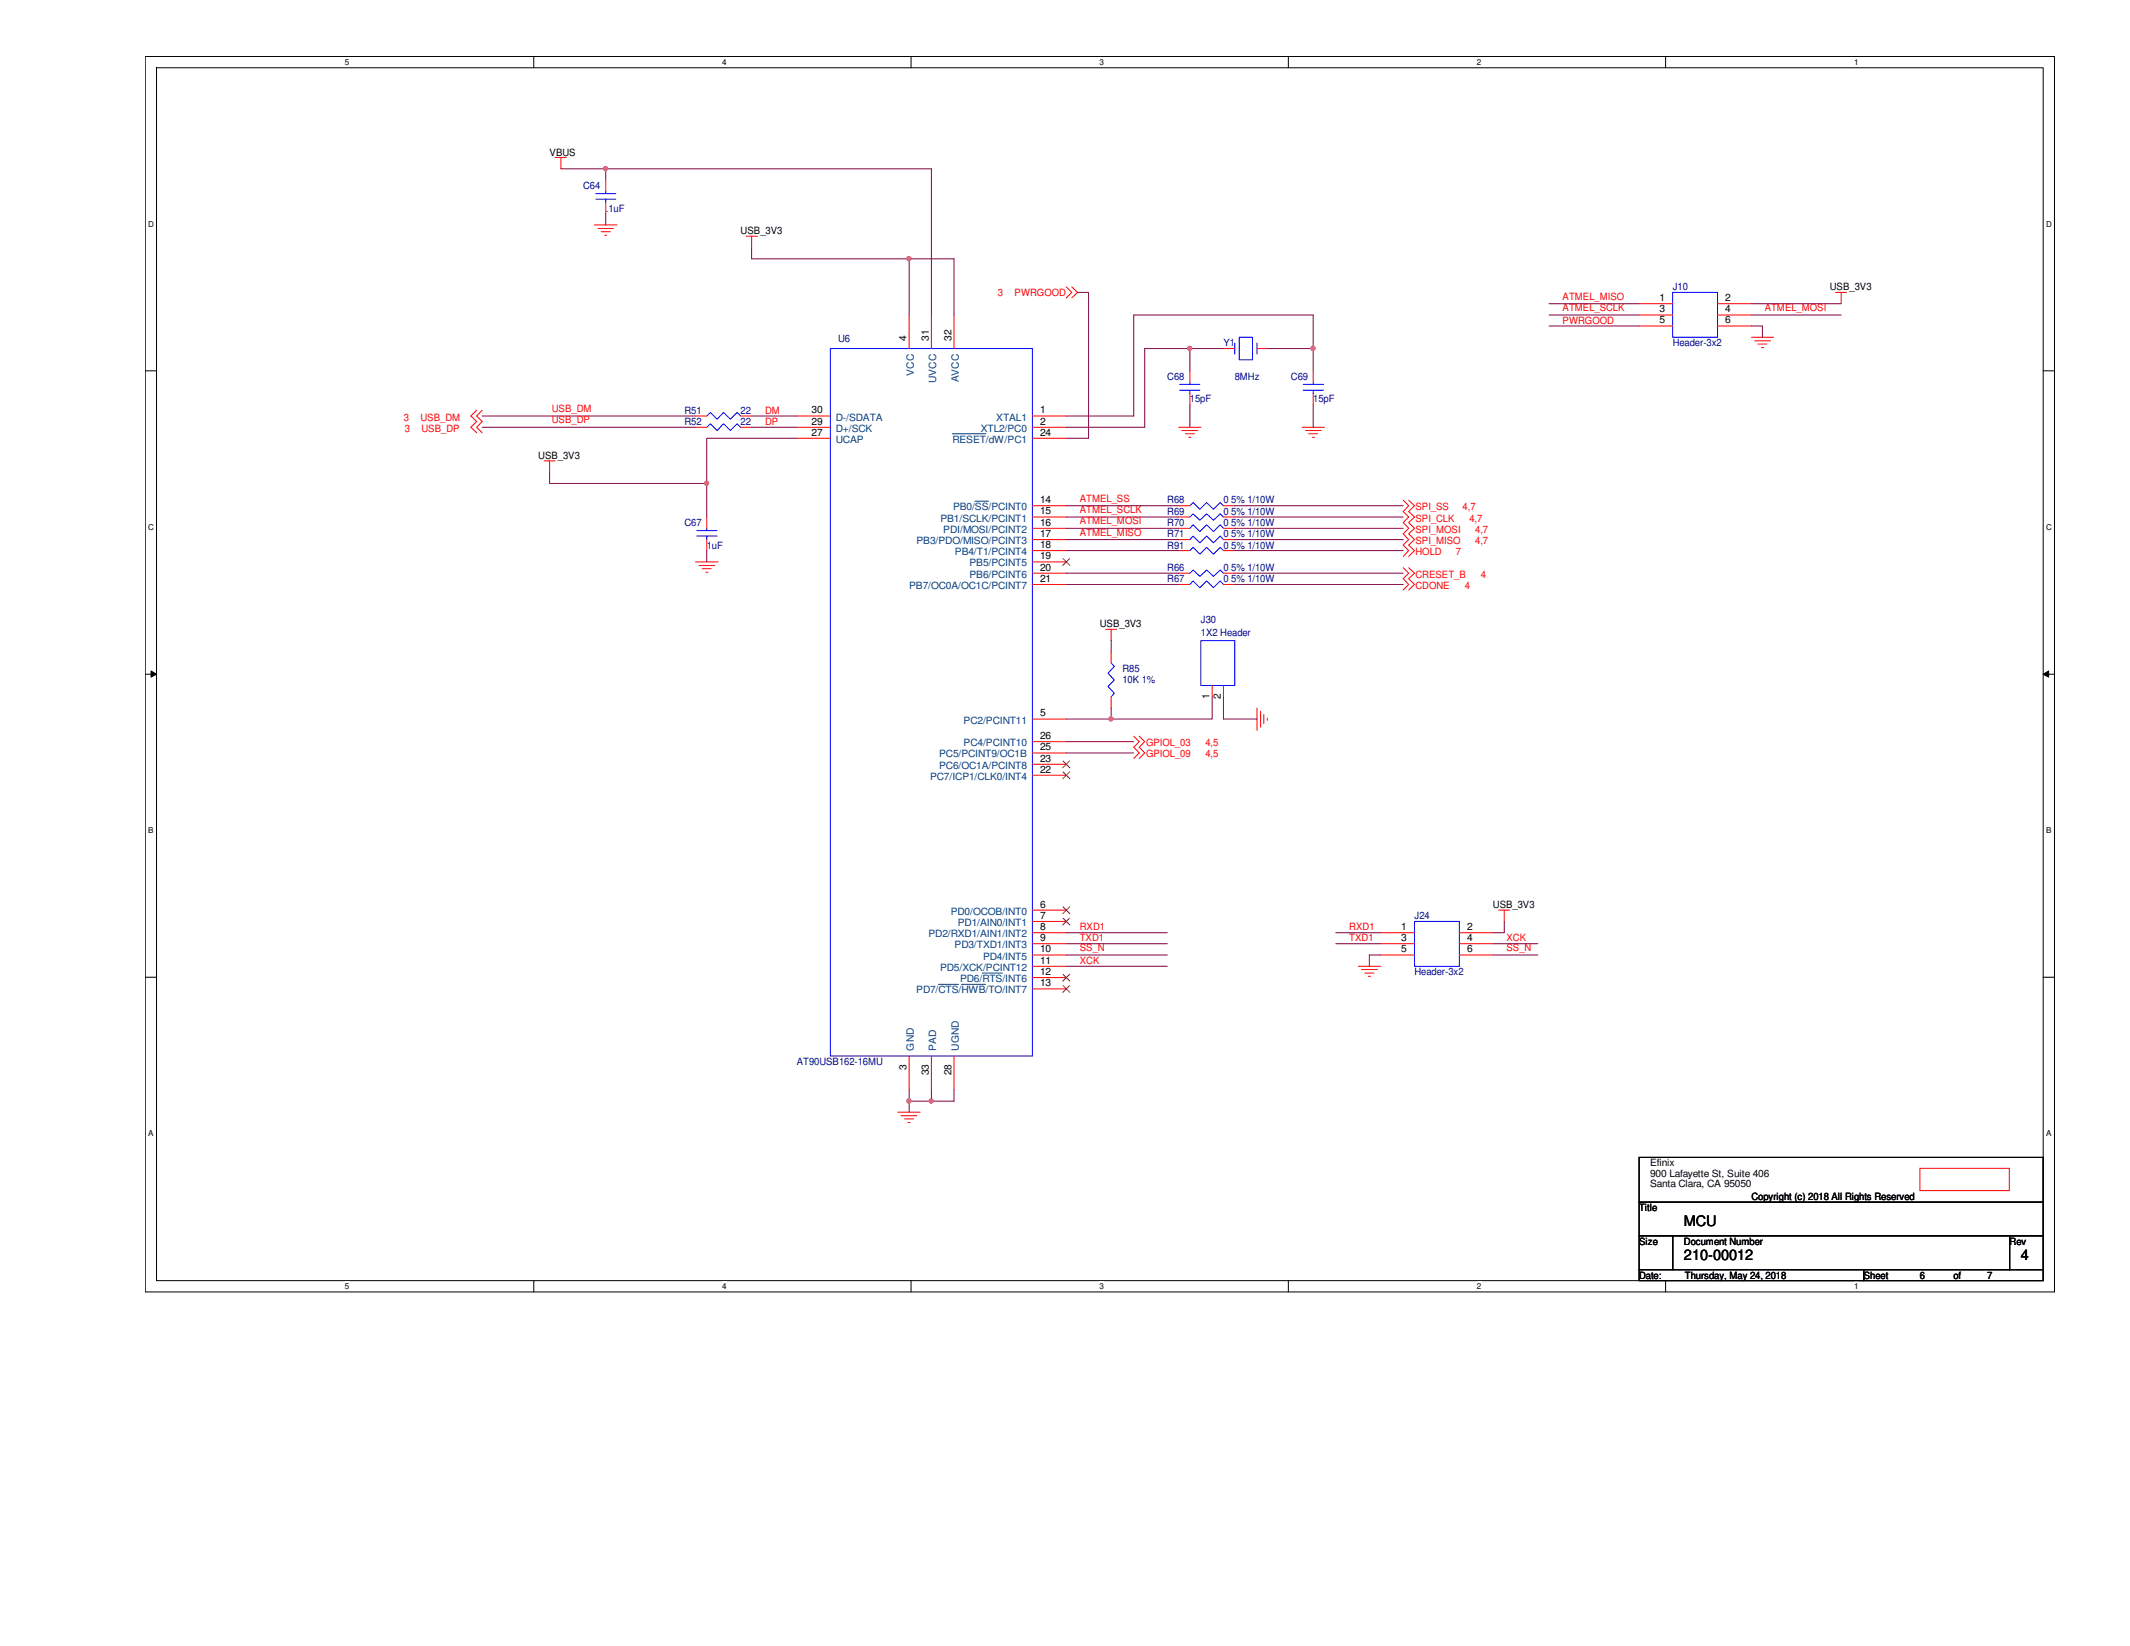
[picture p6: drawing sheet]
<svg xmlns="http://www.w3.org/2000/svg" width="279mm" height="216mm" viewBox="0 0 279 216" stroke-linecap="round" stroke-linejoin="round" font-family="sans-serif">
<path d="M19 7.4h250.5v162.1h-250.4zM20.5 8.9h247.5v159.1h-247.5z" fill="none" stroke="#000" stroke-width=".13"/>
<g fill="#fff">
<path d="M45.3 7.6h.5v1.2h-.5z"/>
<path d="M45.3 168.1h.5v1.2h-.5z"/>
</g>
<path d="M70 7.4v1.5M70 168v1.5" fill="none" stroke="#000" stroke-width=".13"/>
<g fill="#fff">
<path d="M94.7 7.6h.6v1.2h-.6z"/>
<path d="M94.7 168.1h.6v1.2h-.6z"/>
</g>
<path d="M119.5 7.4v1.5M119.5 168v1.5" fill="none" stroke="#000" stroke-width=".13"/>
<g fill="#fff">
<path d="M144.2 7.6h.6v1.2h-.6z"/>
<path d="M144.2 168.1h.6v1.2h-.6z"/>
</g>
<path d="M169 7.4v1.5M169 168v1.5" fill="none" stroke="#000" stroke-width=".13"/>
<g fill="#fff">
<path d="M193.7 7.6h.6v1.2h-.6z"/>
<path d="M193.7 168.1h.6v1.2h-.6z"/>
</g>
<path d="M218.5 7.4v1.5M218.5 168v1.5" fill="none" stroke="#000" stroke-width=".13"/>
<g fill="#fff">
<path d="M243.2 7.6h.6v1.2h-.6z"/>
<path d="M243.2 168.1h.6v1.2h-.6z"/>
<path d="M19.4 28.7h.8v1.2h-.8z"/>
<path d="M268.4 28.7h.8v1.2h-.8z"/>
<path d="M19.4 68.5h.8v1.2h-.8z"/>
<path d="M268.4 68.5h.8v1.2h-.8z"/>
</g>
<path d="M19.1 48.6h1.4M268 48.6h1.5" fill="none" stroke="#000" stroke-width=".13"/>
<g fill="#fff">
<path d="M19.4 108.3h.8v1.2h-.8z"/>
<path d="M268.4 108.3h.7v1.2h-.7z"/>
</g>
<path d="M19.1 88.4h1.4M19.8 88l.7 .4-.7 .4zM268 88.4l.7-.4v.8zM268 88.4h1.5" fill="none" stroke="#000" stroke-width=".13"/>
<path d="M19.8 88l.7 .4-.7 .4zM268 88.4l.7-.4v.8z" fill="#000"/>
<g fill="#fff">
<path d="M19.4 148h.8v1.2h-.8z"/>
<path d="M268.4 148h.7v1.2h-.7z"/>
</g>
<path d="M19.1 128.2h1.4M268 128.2h1.5" fill="none" stroke="#000" stroke-width=".13"/>
<path d="M251.8 153.2h11.8v3h-11.8z" fill-rule="evenodd" fill="#fff"/>
<g fill="none" stroke="#f00" stroke-width=".13">
<path d="M72.8 20.7h1.5M215 39.8h4.4M62.5 53.8l-.7 .8 .7 .7-.7 .7 .7 .8M63.2 53.8l-.7 .8 .7 .7-.7 .7 .7 .8M91.2 54.6h1.5M91.2 56h1.5M97.2 54.6h1.4M97.2 56h1.4M104.5 57.5h4.4M104.5 56h4.4M104.5 54.6h4.4M119.3 41.3v4.4"/>
<path d="M122.2 41.3v4.4M125.1 41.3v4.4M135.4 54.6h4.5M135.4 56h4.5M135.4 57.5h4.5M160.5 45.7h1.5M164.9 45.7h1.5M215 41.3h4.4M215 42.8h4.4M135.4 66.3h4.5M135.4 67.8h4.5M135.4 69.3h4.5"/>
<path d="M135.4 70.8h4.5M135.4 72.2h4.5M135.4 73.7h4.5M135.4 75.2h4.5M135.4 76.7h4.5M154.6 76.7h1.5M154.6 72.2h1.5M154.6 66.3h1.5M154.6 67.8h1.5M154.6 69.3h1.5M154.6 75.2h1.5M154.6 70.8h1.5"/>
<path d="M160.5 76.7h1.5M160.5 72.2h1.5M160.5 66.3h1.5M160.5 67.8h1.5M160.5 69.3h1.5M160.5 75.2h1.5M160.5 70.8h1.5M184.1 65.6l.7 .7-.7 .8 .7 .7-.7 .7M184.1 74.5l.7 .7-.7 .7 .7 .8-.7 .7M184.8 65.6l.7 .7-.7 .8 .7 .7-.7 .7M184.8 74.5l.7 .7-.7 .7 .7 .8-.7 .7M135.4 94.3h4.5"/>
<path d="M135.4 98.8h4.5M135.4 97.3h4.5M145 82.5h1.5M145.8 82.5v1.5M145.8 85.5v1.5M145.8 91.4v1.5M148.7 96.6l.7 .7-.7 .7 .7 .8-.7 .7M149.4 96.6l.8 .7-.8 .7 .8 .8-.8 .7M159 89.9v1.5M160.5 89.9v1.5M135.4 119.4h4.5M135.4 101.7h4.5"/>
<path d="M135.4 100.2h4.5M196.6 119.4h1.4M197.3 119.4v1.5M135.4 120.9h4.5M135.4 122.3h4.5M135.4 123.8h4.5M135.4 125.3h4.5M135.4 126.7h4.5M135.4 128.2h4.5M135.4 129.7h4.5M178.2 126.7h2.9M178.6 127.2h2.1"/>
<path d="M179 127.6h1.2M179.5 128.1h.3M181.1 122.3h4.4M181.1 123.8h4.4M181.1 125.3h4.4M191.4 122.3h4.4M191.4 123.8h4.4M191.4 125.3h4.4M251.8 153.2h11.8v3h-11.8z"/>
</g>
<path d="M215 151.8h53v5.9h-53zM215 157.7h53v4.4h-53zM215 162.1h4.4v4.4h-4.4zM215 166.5h29.5v1.5h-29.5zM219.4 162.1h44.2v4.4h-44.2zM244.5 166.5h23.5v1.5h-23.5zM263.6 162.1h4.4v4.4h-4.4z" fill="none" stroke="#000" stroke-width=".13"/>
<g fill="none" stroke="#00f" stroke-width=".13">
<path d="M92.7 54.6l.5-.5 .9 .9 .8-.9 .9 .9 .9-.9 .5 .5M92.7 56l.5-.4 .9 .9 .8-.9 .9 .9 .9-.9 .5 .4M108.9 45.7h26.5v92.8h-26.5zM162 45v1.4M162.6 44.2h1.7v3h-1.7zM164.9 45v1.4M156.1 76.7l.4-.5 .9 .9 .9-.9 .9 .9 .9-.9 .4 .5M156.1 72.2l.4-.4 .9 .9 .9-.9 .9 .9 .9-.9 .4 .4M156.1 66.3l.4-.4 .9 .9 .9-.9 .9 .9 .9-.9 .4 .4M156.1 67.8l.4-.4 .9 .8 .9-.8 .9 .8 .9-.8 .4 .4M156.1 69.3l.4-.5 .9 .9 .9-.9 .9 .9 .9-.9 .4 .5M156.1 75.2l.4-.4 .9 .8 .9-.8 .9 .8 .9-.8 .4 .4"/>
<path d="M156.1 70.8l.4-.5 .9 .9 .9-.9 .9 .9 .9-.9 .4 .5M145.8 87l.4 .4-.9 .9 .9 .9-.9 .8 .9 .9-.4 .5M157.5 84h4.5v5.9h-4.5zM185.5 120.9h5.9v5.8h-5.9z"/>
</g>
<path d="M139.4 119l.9 .8M139.4 101.3l.9 .8M140.3 119l-.9 .8M140.3 101.3l-.9 .8M139.4 120.4l.9 .9M139.4 127.8l.9 .9M139.4 129.3l.9 .9M140.3 120.4l-.9 .9M140.3 127.8l-.9 .9M140.3 129.3l-.9 .9" fill="none" stroke="#804000" stroke-width=".13"/>
<path d="M124.9 56.9h4.4M127.9 65.7h1.8M123.1 129.1h2.6M126.1 129.1h3.2M128.9 127.6h2.6" fill="none" stroke="#004080" stroke-width=".13"/>
<path d="M160.5 45.7h-10.3v10.3h-10.3M166.4 45.7h5.9M172.3 45.7v3M172.3 41.3v4.4" fill="none" stroke="#800040" stroke-width=".13"/>
<circle cx="172.2" cy="45.7" r=".29" fill="#f0f"/>
<circle cx="172.2" cy="45.7" r=".29" fill="none" stroke="#f0f" stroke-width=".13"/>
<path d="M98.6 34h20.7M63.2 54.6h28M63.2 56h28M98.6 54.6h5.9M98.6 56h5.9M104.5 57.5h-11.8v5.9M172.3 41.3h-23.6v13.3h-8.8" fill="none" stroke="#800040" stroke-width=".13"/>
<circle cx="119.2" cy="33.9" r=".29" fill="#f0f"/>
<circle cx="119.2" cy="33.9" r=".29" fill="none" stroke="#f0f" stroke-width=".13"/>
<g fill="none" stroke="#800040" stroke-width=".13">
<path d="M142.8 38.4v19.1h-2.9M203.2 39.8h11.8M229.7 39.8h11.8M119.3 41.3v-7.3h5.8v7.3M203.2 41.3h11.8M203.2 42.8h11.8M229.7 41.3h11.8M72.1 61.9v1.5h20.6M139.9 75.2h14.7M139.9 76.7h14.7M139.9 66.3h14.7M139.9 67.8h14.7"/>
<path d="M139.9 69.3h14.7M139.9 70.8h14.7M139.9 72.2h14.7M162 75.2h22.1M162 76.7h22.1M162 67.8h22.1M162 69.3h22.1M162 70.8h22.1M162 72.2h22.1M162 66.3h22.1M139.9 122.3h13.2M139.9 123.8h13.2"/>
<path d="M139.9 126.7h13.2M139.9 125.3h13.2M175.2 123.8h5.9M175.2 122.3h5.9M181.1 125.3h-1.5v1.4M195.8 123.8h5.9M195.8 125.3h5.9M197.3 120.9v1.4h-1.5"/>
</g>
<circle cx="92.7" cy="63.4" r=".29" fill="#f0f"/>
<circle cx="92.7" cy="63.4" r=".29" fill="none" stroke="#f0f" stroke-width=".13"/>
<path d="M73.6 22.1h48.6v19.2M92.7 63.4v4.4M139.9 94.3h5.9" fill="none" stroke="#800040" stroke-width=".13"/>
<circle cx="145.7" cy="94.3" r=".29" fill="#f0f"/>
<circle cx="145.7" cy="94.3" r=".29" fill="none" stroke="#f0f" stroke-width=".13"/>
<path d="M139.9 97.3h8.8M139.9 98.8h8.8M145.8 84v1.5M159 91.4v2.9h-13.2v-1.4M160.5 91.4v2.9h4.4" fill="none" stroke="#800040" stroke-width=".13"/>
<circle cx="172.2" cy="45.7" r=".29" fill="#f0f"/>
<circle cx="172.2" cy="45.7" r=".29" fill="none" stroke="#f0f" stroke-width=".13"/>
<circle cx="119.2" cy="33.9" r=".29" fill="#f0f"/>
<circle cx="119.2" cy="33.9" r=".29" fill="none" stroke="#f0f" stroke-width=".13"/>
<circle cx="92.7" cy="63.4" r=".29" fill="#f0f"/>
<circle cx="92.7" cy="63.4" r=".29" fill="none" stroke="#f0f" stroke-width=".13"/>
<circle cx="145.7" cy="94.3" r=".29" fill="#f0f"/>
<circle cx="145.7" cy="94.3" r=".29" fill="none" stroke="#f0f" stroke-width=".13"/>
<text font-size="10.2" fill="#f0f" x="117.5" y="146.9">1-lJ</text>
<g font-size="8.7" fill="#800040">
<text x="154.4" y="57.5">l</text>
<text x="170.6" y="57.5">l</text>
<text x="91.1" y="75.2">I</text>
</g>
<text font-size="8.4" fill="#800040" x="219.1" y="44.5">D=;;</text>
<text font-size="7" fill="#800040" x="77.8" y="31">l</text>
<text font-size="6.1" fill="#f0f" x="154.6" y="50.5">l</text>
<text font-size="4.8" fill="#f00" x="184" y="73.1">JI</text>
<text font-size="4" fill="#800040" x="97.8" y="33.6">T</text>
<text font-size="4" fill="#f00" x="71.3" y="63">T</text>
<text font-size="3.6" fill="#f0f" x="78" y="24.7">J_</text>
<text font-size="2.8" fill="#800040" x="139.8" y="39.5">&gt;&gt;--</text>
<text font-size="2.8" fill="#f00" x="165.2" y="95.2">II•</text>
<text font-size="2.5" fill="#f00" x="240.7" y="40">T</text>
<g font-size="2" fill="#804000">
<text x="135.4" y="74.5">&gt;--</text>
<text x="135.4" y="100.9">&gt;--</text>
</g>
<g font-size="1.9">
<text x="220.9" y="160.9">MCU</text>
<text x="220.9" y="165.3">210-00012</text>
<text x="265.1" y="165.3">4</text>
</g>
<text font-size="1.6" fill="#f00" x="72.7" y="21.7">T</text>
<g font-size="1.3">
<text x="72.1" y="20.4">VBUS</text>
<text x="97.2" y="30.7">USB_3V3</text>
<text x="217.7" y="39.5">1</text>
<text x="217.7" y="41">3</text>
<text x="226.3" y="39.5">2</text>
<text x="226.3" y="41">4</text>
<text x="240" y="38.1">USB_3V3</text>
<text x="118.9" y="44.7" transform="rotate(-90 118.9 44.7)">4</text>
<text x="121.8" y="44.7" transform="rotate(-90 121.8 44.7)">31</text>
<text x="124.8" y="44.7" transform="rotate(-90 124.8 44.7)">32</text>
<text x="217.7" y="42.4">5</text>
<text x="226.3" y="42.4">6</text>
<text x="106.5" y="57.1">27</text>
<text x="106.5" y="55.7">29</text>
<text x="106.5" y="54.2">30</text>
<text x="136.4" y="57.1">24</text>
<text x="136.4" y="54.2">1</text>
<text x="136.4" y="55.7">2</text>
<text x="70.6" y="60.2">USB_3V3</text>
<text x="136.4" y="66">14</text>
<text x="136.4" y="67.5">15</text>
<text x="136.4" y="71.9">18</text>
<text x="136.4" y="70.4">17</text>
<text x="136.4" y="69">16</text>
<text x="136.4" y="73.4">19</text>
<text x="136.4" y="74.8">20</text>
<text x="136.4" y="76.3">21</text>
<text x="144.3" y="82.3">USB_3V3</text>
<text x="136.4" y="94">5</text>
<text x="158.7" y="91.7" transform="rotate(-90 158.7 91.7)">1</text>
<text x="160.1" y="91.7" transform="rotate(-90 160.1 91.7)">2</text>
<text x="136.4" y="99.9">23</text>
<text x="136.4" y="98.4">25</text>
<text x="136.4" y="96.9">26</text>
<text x="136.4" y="101.3">22</text>
<text x="136.4" y="119">6</text>
<text x="195.8" y="119.1">USB_3V3</text>
<text x="136.4" y="124.9">10</text>
<text x="136.4" y="120.5">7</text>
<text x="136.4" y="123.4">9</text>
<text x="136.4" y="122">8</text>
<text x="183.8" y="122">1</text>
<text x="183.8" y="123.4">3</text>
<text x="183.8" y="124.9">5</text>
<text x="192.4" y="122">2</text>
<text x="192.4" y="123.4">4</text>
<text x="192.4" y="124.9">6</text>
<text x="136.4" y="127.9">12</text>
<text x="136.4" y="129.4">13</text>
<text x="136.4" y="126.4">11</text>
<text x="118.9" y="140.3" transform="rotate(-90 118.9 140.3)">3</text>
<text x="121.8" y="141.1" transform="rotate(-90 121.8 141.1)">33</text>
<text x="124.8" y="141.1" transform="rotate(-90 124.8 141.1)">28</text>
<text x="216.5" y="153">Efinix</text>
<text x="216.5" y="154.3">900 Lafayette St, Suite 406</text>
<text x="216.5" y="155.7">Santa Clara, CA 95050</text>
<text x="215" y="158.9">Title</text>
<text x="229.7" y="157.4">Copyright (c) 2018 All Rights Reserved</text>
<text x="215" y="163.3">Size</text>
<text x="215" y="167.7">Date:</text>
<text x="220.9" y="163.3">Document Number</text>
<text x="221" y="167.7">Thursday, May 24, 2018</text>
<text x="244.5" y="167.7">Sheet</text>
<text x="251.8" y="167.7">6</text>
<text x="256.2" y="167.7">of</text>
<text x="260.6" y="167.7">7</text>
<text x="263.6" y="163.3">Rev</text>
</g>
<g font-size="1.3" fill="#000080">
<text x="76.5" y="24.8">C64</text>
<text x="79.5" y="27.8">.1uF</text>
<text x="219.4" y="38.1">J10</text>
<text x="109.9" y="44.8">U6</text>
<text x="160.5" y="45.4">Y1</text>
<text x="219.4" y="45.4">Header-3x2</text>
<text x="153.1" y="49.9">C68</text>
<text x="156.1" y="52.8">15pF</text>
<text x="162" y="49.9">8MHz</text>
<text x="169.3" y="49.9">C69</text>
<text x="172.3" y="52.8">15pF</text>
<text x="89.8" y="54.3">R51</text>
<text x="89.8" y="55.8">R52</text>
<text x="97.2" y="54.3">22</text>
<text x="97.2" y="55.8">22</text>
<text x="89.8" y="69">C67</text>
<text x="92.7" y="72">1uF</text>
<text x="153.1" y="72">R91</text>
<text x="153.1" y="66">R68</text>
<text x="153.1" y="67.5">R69</text>
<text x="153.1" y="69">R70</text>
<text x="153.1" y="70.5">R71</text>
<text x="160.5" y="72">0 5% 1/10W</text>
<text x="160.5" y="66">0 5% 1/10W</text>
<text x="160.5" y="67.5">0 5% 1/10W</text>
<text x="160.5" y="69">0 5% 1/10W</text>
<text x="160.5" y="70.5">0 5% 1/10W</text>
<text x="153.1" y="76.4">R67</text>
<text x="153.1" y="74.9">R66</text>
<text x="160.5" y="76.4">0 5% 1/10W</text>
<text x="160.5" y="74.9">0 5% 1/10W</text>
<text x="157.5" y="81.7">J30</text>
<text x="157.5" y="83.4">1X2 Header</text>
<text x="147.2" y="88.1">R85</text>
<text x="147.2" y="89.6">10K 1%</text>
<text x="185.5" y="120.6">J24</text>
<text x="185.5" y="127.9">Header-3x2</text>
<text x="104.5" y="139.7">AT90USB162-16MU</text>
</g>
<g font-size="1.3" fill="#f00">
<text x="130.9" y="38.8">3</text>
<text x="133.1" y="38.8">PWRGOOD</text>
<text x="205" y="40.8">ATMEL_SCLK</text>
<text x="205" y="39.3">ATMEL_MISO</text>
<text x="231.5" y="40.8">ATMEL_MOSI</text>
<text x="205" y="42.5">PWRGOOD</text>
<text x="53" y="55.2">3</text>
<text x="53.1" y="56.6">3</text>
<text x="55.2" y="55.2">USB_DM</text>
<text x="55.3" y="56.6">USB_DP</text>
<text x="72.4" y="54.1">USB_DM</text>
<text x="72.4" y="55.5">USB_DP</text>
<text x="100.4" y="54.3">DM</text>
<text x="100.4" y="55.8">DP</text>
<text x="141.6" y="65.8">ATMEL_SS</text>
<text x="141.6" y="67.3">ATMEL_SCLK</text>
<text x="141.6" y="68.8">ATMEL_MOSI</text>
<text x="141.6" y="70.3">ATMEL_MISO</text>
<text x="185.7" y="66.9">SPI_SS</text>
<text x="185.7" y="68.4">SPI_CLK</text>
<text x="185.7" y="69.9">SPI_MOSI</text>
<text x="185.7" y="71.4">SPI_MISO</text>
<text x="191.9" y="66.9">4,7</text>
<text x="192.7" y="68.4">4,7</text>
<text x="193.5" y="69.9">4,7</text>
<text x="193.5" y="71.4">4,7</text>
<text x="185.7" y="77.3">CDONE</text>
<text x="185.7" y="75.8">CRESET_B</text>
<text x="185.7" y="72.8">HOLD</text>
<text x="191" y="72.8">7</text>
<text x="192.2" y="77.3">4</text>
<text x="194.2" y="75.8">4</text>
<text x="150.3" y="97.9">GPIOL_03</text>
<text x="150.3" y="99.4">GPIOL_09</text>
<text x="158.1" y="97.9">4,5</text>
<text x="158.1" y="99.4">4,5</text>
<text x="141.6" y="122">RXD1</text>
<text x="141.6" y="123.5">TXD1</text>
<text x="141.6" y="124.8">SS_N</text>
<text x="177" y="123.5">TXD1</text>
<text x="177" y="122">RXD1</text>
<text x="197.6" y="123.5">XCK</text>
<text x="197.6" y="124.8">SS_N</text>
<text x="141.6" y="126.4">XCK</text>
</g>
<g font-size="1.3" fill="#004080">
<text x="119.9" y="49.3" transform="rotate(-90 119.9 49.3)">VCC</text>
<text x="122.8" y="50.2" transform="rotate(-90 122.8 50.2)">UVCC</text>
<text x="125.8" y="50.2" transform="rotate(-90 125.8 50.2)">AVCC</text>
<text x="109.6" y="58.1">UCAP</text>
<text x="109.6" y="56.6">D+/SCK</text>
<text x="109.6" y="55.2">D-/SDATA</text>
<text x="124.9" y="58.1">RESET/dW/PC1</text>
<text x="128.7" y="56.6">XTL2/PC0</text>
<text x="130.7" y="55.2">XTAL1</text>
<text x="120.2" y="71.4">PB3/PDO/MISO/PCINT3</text>
<text x="123.4" y="68.4">PB1/SCLK/PCINT1</text>
<text x="123.7" y="69.9">PDI/MOSI/PCINT2</text>
<text x="125" y="66.9">PB0/SS/PCINT0</text>
<text x="119.3" y="77.3">PB7/OC0A/OC1C/PCINT7</text>
<text x="125.3" y="72.8">PB4/T1/PCINT4</text>
<text x="127.2" y="74.3">PB5/PCINT5</text>
<text x="127.2" y="75.8">PB6/PCINT6</text>
<text x="126.4" y="94.9">PC2/PCINT11</text>
<text x="123.2" y="100.8">PC6/OC1A/PCINT8</text>
<text x="123.2" y="99.4">PC5/PCINT9/OC1B</text>
<text x="126.4" y="97.9">PC4/PCINT10</text>
<text x="122" y="102.3">PC7/ICP1/CLK0/INT4</text>
<text x="124.7" y="120">PD0/OCOB/INT0</text>
<text x="121.8" y="122.9">PD2/RXD1/AIN1/INT2</text>
<text x="125.2" y="124.4">PD3/TXD1/INT3</text>
<text x="125.6" y="121.5">PD1/AIN0/INT1</text>
<text x="128.9" y="125.9">PD4/INT5</text>
<text x="120.2" y="130.3">PD7/CTS/HWB/TO/INT7</text>
<text x="123.3" y="127.3">PD5/XCK/PCINT12</text>
<text x="125.9" y="128.8">PD6/RTS/INT6</text>
<text x="119.9" y="137.8" transform="rotate(-90 119.9 137.8)">GND</text>
<text x="122.8" y="137.8" transform="rotate(-90 122.8 137.8)">PAD</text>
<text x="125.8" y="137.8" transform="rotate(-90 125.8 137.8)">UGND</text>
</g>
<g font-size="1.1">
<text x="45.3" y="8.6">5</text>
<text x="94.7" y="8.6">4</text>
<text x="144.2" y="8.6">3</text>
<text x="193.7" y="8.6">2</text>
<text x="243.2" y="8.6">1</text>
<text x="19.4" y="29.7">D</text>
<text x="268.4" y="29.7">D</text>
<text x="19.4" y="69.5">C</text>
<text x="268.4" y="69.5">C</text>
<text x="19.4" y="109.3">B</text>
<text x="268.4" y="109.3">B</text>
<text x="19.4" y="149">A</text>
<text x="268.4" y="149">A</text>
<text x="45.3" y="169.1">5</text>
<text x="94.7" y="169.1">4</text>
<text x="144.2" y="169.1">3</text>
<text x="193.7" y="169.1">2</text>
<text x="243.2" y="169.1">1</text>
</g>
</svg>
